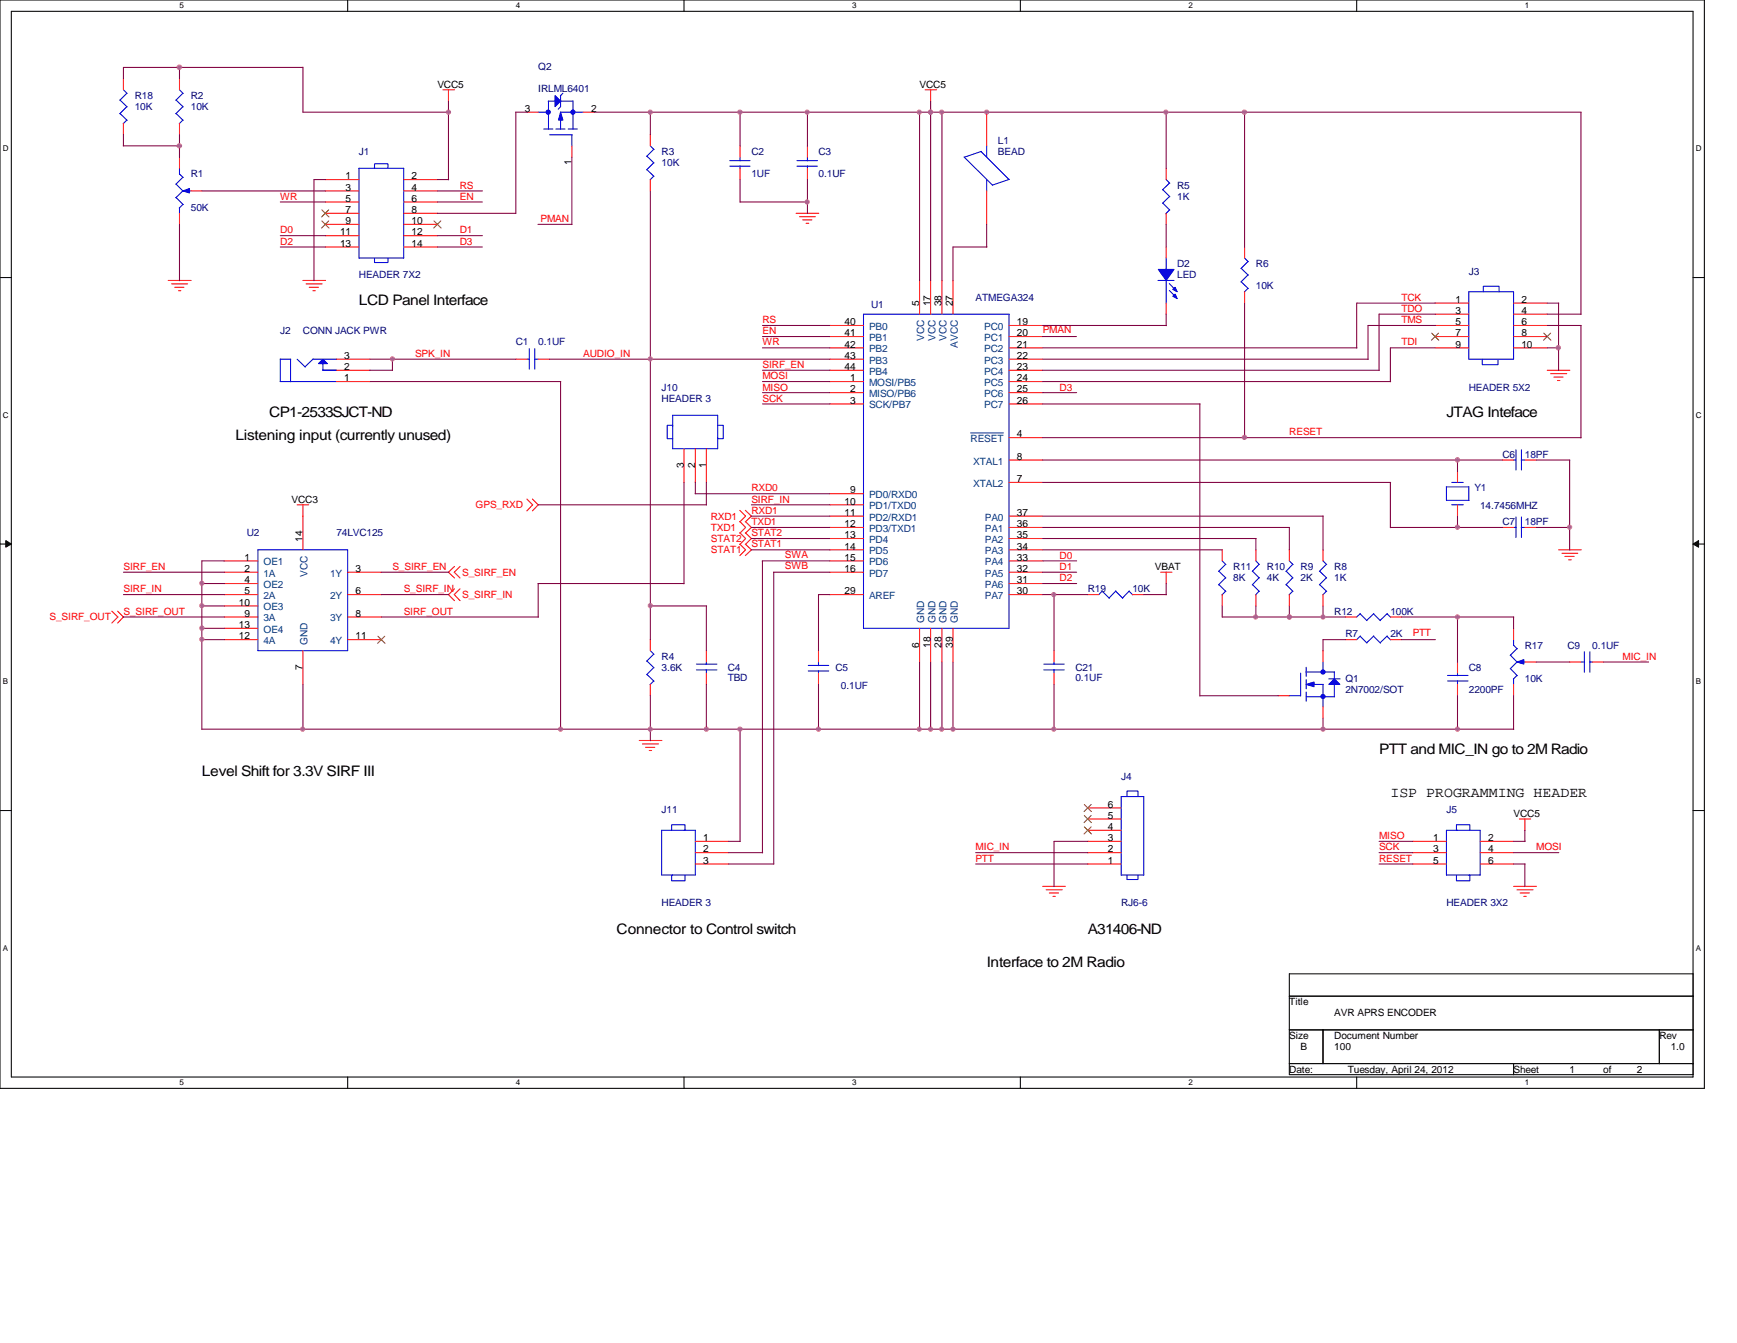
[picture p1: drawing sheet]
<svg xmlns="http://www.w3.org/2000/svg" width="279mm" height="216mm" viewBox="0 0 279 216" stroke-linecap="round" stroke-linejoin="round" font-family="sans-serif">
<path d="M0 0h274.2v175h-274.2zM1.8 1.8h270.5v171.3h-270.5z" fill="none" stroke="#000" stroke-width=".17"/>
<g fill="#fff">
<path d="M28.9 .2h.6v1.4h-.6z"/>
<path d="M28.9 173.4h.6v1.4h-.6z"/>
</g>
<path d="M55.9 0v1.8M55.9 173.1v1.9" fill="none" stroke="#000" stroke-width=".17"/>
<g fill="#fff">
<path d="M83 .2h.7v1.4h-.7z"/>
<path d="M83 173.4h.7v1.4h-.7z"/>
</g>
<path d="M110 0v1.8M110 173.1v1.9" fill="none" stroke="#000" stroke-width=".17"/>
<g fill="#fff">
<path d="M137.1 .2h.7v1.4h-.7z"/>
<path d="M137.1 173.4h.7v1.4h-.7z"/>
</g>
<path d="M164.1 0v1.8M164.1 173.1v1.9" fill="none" stroke="#000" stroke-width=".17"/>
<g fill="#fff">
<path d="M191.2 .2h.7v1.4h-.7z"/>
<path d="M191.2 173.4h.7v1.4h-.7z"/>
</g>
<path d="M218.2 0v1.8M218.2 173.1v1.9" fill="none" stroke="#000" stroke-width=".17"/>
<g fill="#fff">
<path d="M245.3 .2h.7v1.4h-.7z"/>
<path d="M245.3 173.4h.7v1.4h-.7z"/>
<path d="M.5 23.2h.9v1.4h-.9z"/>
<path d="M272.8 23.2h.9v1.4h-.9z"/>
<path d="M.5 66h.9v1.4h-.9z"/>
<path d="M272.8 66h.9v1.4h-.9z"/>
</g>
<path d="M0 44.6h1.8M272.3 44.6h1.9" fill="none" stroke="#000" stroke-width=".17"/>
<g fill="#fff">
<path d="M.5 108.8h.8v1.4h-.8z"/>
<path d="M272.8 108.8h.8v1.4h-.8z"/>
</g>
<path d="M0 87.5h1.8M272.3 87.5h1.9" fill="none" stroke="#000" stroke-width=".17"/>
<path d="M.9 86.9l.9 .6-.9 .5zM272.3 87.5l.9-.6v1.1z" fill="#000"/>
<path d="M.9 86.9l.9 .6-.9 .5zM272.3 87.5l.9-.6v1.1z" fill="none" stroke="#000" stroke-width=".16"/>
<g fill="#fff">
<path d="M.5 151.7h.8v1.4h-.8z"/>
<path d="M272.8 151.7h.8v1.4h-.8z"/>
</g>
<path d="M0 130.3h1.8M272.3 130.3h1.9M207.4 156.5h64.9v16.3h-64.9zM207.4 160.1h64.9M207.4 165.6h64.9M207.4 171h64.9M212.8 165.6v5.4M243.5 171v1.8M266.9 165.6v5.4" fill="none" stroke="#000" stroke-width=".17"/>
<g fill="none" stroke="#f00" stroke-width=".17">
<path d="M71.2 14.4h1.9M72.1 14.4v1.9M148.8 14.4h1.9M149.7 14.4v1.9M128.1 34.3h3.6M128.6 34.8h2.5M129.1 35.3h1.5M129.7 35.9h.4M27.1 45.1h3.6M27.6 45.6h2.6M28.1 46.2h1.5M28.7 46.7h.4"/>
<path d="M48.7 45.1h3.7M49.2 45.6h2.6M49.7 46.2h1.5M50.3 46.7h.4M248.9 59.5h3.6M249.4 60.1h2.6M249.9 60.6h1.5M250.5 61.2h.4M18 98.3l1 .9-1 1M18.9 98.3l1 .9-1 1M47.8 81.2h1.9M48.7 81.2v1.8"/>
<path d="M73.1 91.1l-1 .9 1 .9M73.1 94.7l-1 .9 1 1M74 91.1l-.9 .9 .9 .9M74 94.7l-.9 .9 .9 1M84.8 80.2l.9 1-.9 .9M85.6 80.2l1 1-1 .9M119 85.6l.9 1-.9 .9M119 87.5l.9 .9-.9 .9M119 83.8l.9 1-.9 .9M119 82l.9 1-.9 .9M119.9 85.6l1 1-1 .9M119.9 87.5l1 .9-1 .9"/>
<path d="M119.9 83.8l1 1-1 .9M119.9 82l1 1-1 .9M186.7 92h1.8M187.6 92v1.9M250.7 88.4h3.6M251.2 88.9h2.6M251.7 89.5h1.5M252.3 90h.4M102.8 119h3.7M103.3 119.6h2.6M104.6 102.8v1.8M104.6 110v1.8"/>
<path d="M103.8 120.1h1.5M104.4 120.6h.4M244.4 131.7h1.8M245.3 131.7v1.8M167.7 142.5h3.7M168.3 143h2.6M168.8 143.6h1.5M169.4 144.1h.4M243.5 142.5h3.6M244 143h2.6M244.5 143.6h1.5M245.1 144.1h.4"/>
</g>
<path d="M104.1 106.3l1.1 1.1M104.1 108.4l1.1 1.1M104.6 104.6l.6 .6M105.2 105.2l-1.2 1.1M105.2 107.3l-1.2 1.2M105.2 109.5l-.6 .6" fill="none" stroke="#00f" stroke-width=".17"/>
<path d="M214.6 109.1l.9 .9h-1.8z" fill="#00f"/>
<g fill="none" stroke="#00f" stroke-width=".17">
<path d="M207.3 111.8h1.9M209.2 108.2v3.7M210.1 108h4.5M210.1 107.3v1.5M210.1 109.3v1.4M210.1 111.3v1.4M210.1 112h4.6M211 110h1.9M212.8 106.4v1.7M212.8 110v3.7M213.7 109.1h1.9M214.6 109.1l.9 .9h-1.8z"/>
<path d="M214.6 108v1.1M214.6 110v2"/>
</g>
<path d="M210.1 110l1.3-.4v.8z" fill="#00f"/>
<path d="M210.1 110l1.3-.4v.8z" fill="none" stroke="#00f" stroke-width=".17"/>
<circle cx="212.8" cy="108" r=".34" fill="#00f"/>
<circle cx="212.8" cy="108" r=".34" fill="none" stroke="#00f" stroke-width=".17"/>
<circle cx="212.8" cy="112" r=".34" fill="#00f"/>
<g fill="none" stroke="#00f" stroke-width=".17">
<path d="M186.3 45.1h2.5M187.6 41.5v1.8M187.6 45.1v3.7"/>
<circle cx="212.8" cy="112" r=".34"/>
</g>
<path d="M205.6 111.8h1.8M212.8 104.6v1.8M212.8 113.6v1.8" fill="none" stroke="#f00" stroke-width=".17"/>
<path d="M186.3 43.3h2.5l-1.2 1.8z" fill-rule="evenodd" fill="#00f"/>
<path d="M186.3 43.3h2.5l-1.2 1.8z" fill="none" stroke="#00f" stroke-width=".17"/>
<path d="M188.6 47.6l.4-.3 .4 .7z" fill-rule="evenodd" fill="#00f"/>
<path d="M188.6 47.6l.4-.3 .4 .7z" fill="none" stroke="#00f" stroke-width=".17"/>
<path d="M188.6 46.5l.4-.3 .4 .7z" fill-rule="evenodd" fill="#00f"/>
<g fill="none" stroke="#00f" stroke-width=".17">
<path d="M28.3 16.1l1.2 1.1M28.3 18.2l1.2 1.1M28.9 14.4l.6 .6M29.4 15l-1.1 1.1M29.4 17.1l-1.1 1.2M29.4 19.3l-.6 .6M188.1 45.6l1.1 1.1M188.1 46.7l1.1 1.1M188.6 46.5l.4-.3 .4 .7zM236.3 46.9h7.2v10.8h-7.2zM238.4 57.7v.9h2.6v-.9M238.6 46.9v-.9h2.5v.9"/>
<path d="M108.2 68.5v-.1h-.9v2.1h.9M108.2 66.8h7.2v5.3h-7.2zM115.4 68.4h.9v2.1h-.9v-.1M243.5 74h.4M243.8 72.3v3.3M244.7 74h.6M244.7 72.3v3.3M201.5 91.8l1.1 1.1M201.5 94l1.1 1.1M202 90.2l.6 .6M202.5 90.7l-1.1 1.2M202.5 92.9l-1.1 1.1"/>
<path d="M202.5 95l-.5 .6M206.9 91.8l1.1 1.1M206.9 94l1.1 1.1M207.4 90.2l.6 .6M207.9 90.7l-1.1 1.2M207.9 92.9l-1.1 1.1M207.9 95l-.6 .6M218.8 98.7l1.1 1.1M218.8 98.6l-.6 .6M220.9 98.7l1.1 1.1M221 98.6l-1.2 1.1M223.1 98.7l.6 .5"/>
<path d="M223.1 98.6l-1.1 1.1M112 107.7h3.3M112 106.8h3.3M113.6 106.4v.4M113.6 107.7v.5M130 107h3.3M130 107.9h3.3M131.7 106.4v.6M131.7 107.8v.4M106.4 133.5h5.4v7.2h-5.4zM108 133.5v-.9h2.2v.9h-.2M108.2 140.7h-.2v.9h2.2v-.9"/>
</g>
<g fill="none" stroke="#f00" stroke-width=".17">
<path d="M28.9 12.7v1.7M28.9 19.9v1.8M187.6 39.7v1.8M187.6 48.7v1.8M230.8 48.7h5.5M230.8 50.5h5.5M230.8 52.3h5.5M230.8 54.1h5.5M230.8 55.9h5.5M243.5 48.7h5.4M243.5 50.5h5.4M243.5 52.3h5.4"/>
<path d="M243.5 54.1h5.4M243.5 55.9h5.4M110 72.1v5.5M111.8 72.1v5.5M113.6 72.1v5.5M241.7 74h1.8M245.3 74h1.8M202 88.4v1.8M202 95.6v1.8M207.4 88.4v1.8M207.4 95.6v1.8M216.4 99.2h1.8"/>
<path d="M223.6 99.2h1.8M113.6 104.6v1.8M113.6 108.2v1.8M131.7 104.6v1.8M131.7 108.2v1.8M111.8 135.3h5.4M111.8 137.1h5.4M111.8 138.9h5.4"/>
</g>
<path d="M230.3 53.6l1.1 1.1M231.4 53.6l-1.1 1.1M248.3 53.6l1.2 1.1M249.4 53.6l-1.1 1.1" fill="none" stroke="#804000" stroke-width=".16"/>
<path d="M51.2 58.5l.7-.8 .8 .8z" fill="#00f"/>
<g fill="none" stroke="#00f" stroke-width=".17">
<path d="M155.1 25.2l4.5 4.6 2.7-1M157.8 24.3l4.5 4.6M157.9 24.3l-2.8 1M158.7 23.4v1.9M158.7 28.8v1.9M45.1 57.7h1.7M45.1 57.7v3.6M46.7 57.7v3.7M47.8 57.7l1.3 1.3M50.3 57.7h3.8M50.4 57.7l-1.3 1.3M51.2 58.5l.7-.8 .8 .8z"/>
<path d="M51.9 59.5h2.2M51.9 58.5v1.1M199.6 43.1l1.2 1.1M199.6 45.3l1.2 1.1M200.2 41.5l.6 .6M200.7 42l-1.1 1.2M200.7 44.2l-1.1 1.1M200.7 46.4l-.5 .5M45 61.3h9.1M232.8 109.5h3.3M232.8 108.6h3.3M234.4 108.2v.4"/>
<path d="M234.4 109.4v.6"/>
</g>
<path d="M158.7 18v5.5M158.7 30.7v5.4M200.2 39.7v1.8M54.1 57.7h5.4M54.1 59.5h5.4M200.2 46.9v1.8M54.1 61.3h5.4M234.4 106.4v1.8M234.4 110v1.8" fill="none" stroke="#f00" stroke-width=".17"/>
<path d="M244 106.4l1.1-.4v.8z" fill="#00f"/>
<path d="M243 105.3l1.1 1.2M243 107.5l1.1 1.1M243.5 102.8v1M243.5 109.1v1M243.5 103.7l.6 .6M244 106.4l1.1-.4v.8zM244 104.3l-1.1 1.1M244 106.4l-1.1 1.1M244 108.6l-.6 .6M244.9 106.4h.4" fill="none" stroke="#00f" stroke-width=".17"/>
<path d="M243.5 101v1.8M243.5 110v1.8M245.3 106.4h1.8" fill="none" stroke="#f00" stroke-width=".17"/>
<path d="M29.4 30.7l1.1-.4v.7z" fill="#00f"/>
<g fill="none" stroke="#00f" stroke-width=".17">
<path d="M19.3 16.1l1.1 1.1M19.3 18.2l1.1 1.1M19.9 14.4l.5 .6M20.4 15l-1.1 1.1M20.4 17.1l-1.1 1.2M20.4 19.3l-.6 .6M28.3 29.6l1.2 1.1M28.3 31.7l1.2 1.2M28.9 27.1v.9M28.9 33.4v.9M28.9 28l.6 .5M29.4 30.7l1.1-.4v.7z"/>
<path d="M29.4 28.5l-1.1 1.1M29.4 30.7l-1.1 1.1M29.4 32.9l-.6 .5M30.3 30.7h.4M57.7 27.1h7.2v14.4h-7.2zM60.2 27.1v-.8h2.2v.8M104.1 25.1l1.1 1.1M104.1 27.3l1.1 1.1M104.6 23.5l.6 .5M105.2 24l-1.2 1.1M105.2 26.2l-1.2 1.1M105.2 28.3l-.6 .6"/>
<path d="M128.2 25.8h3.3M128.2 26.7h3.3M129.9 25.3v.6M129.9 26.7v.4M187 30.5l1.2 1.1M187 32.6l1.2 1.2M187.6 28.9l.6 .6M188.1 29.4l-1.1 1.1M188.1 31.6l-1.1 1.1M188.1 33.7l-.6 .6M60.2 41.5v.7h2.2v-.7M84.8 57.7h.4"/>
<path d="M85.1 56v3.4M86 57.7h.6M86 56v3.4M138.9 50.5h23.4v50.5h-23.4zM232.6 78.3h3.7M232.7 78.3v2.2M233.5 77.6h1.9M236.3 78.2v2.2M41.5 88.4h14.4v16.2h-14.4zM177.3 95l1.1 1.2M177.3 95l-.6 .6M179.5 95l1.1 1.2"/>
<path d="M179.5 95l-1.1 1.1M181.6 95l.6 .6M181.7 95l-1.1 1.1M196 91.8l1.2 1.1M196 94l1.2 1.1M196.6 90.2l.6 .6M197.1 90.7l-1.1 1.2M197.1 92.9l-1.1 1.1M197.1 95l-.5 .6M212.3 91.8l1.1 1.1M212.3 94l1.1 1.1M212.8 90.2l.6 .6"/>
<path d="M213.4 90.7l-1.2 1.2M213.4 92.9l-1.2 1.1M213.4 95l-.6 .6M232.7 80.4h3.6M233.5 81.2h1.9M243.5 84.8h.4M243.8 83.1v3.3M244.7 84.8h.6M244.7 83.1v3.3M167.9 107.7h3.3M167.9 106.8h3.3M169.5 106.4v.4"/>
<path d="M169.5 107.7v.5M254.3 106.4h.6M254.8 104.8v3.3M255.7 106.4h.4M255.7 104.8v3.3M232.7 133.5h5.4v7.2h-5.4zM234.4 133.5h-.1v-.9h2.1v.9M234.3 140.7v.9h2.1v-.9h-.1"/>
</g>
<g fill="none" stroke="#f00" stroke-width=".17">
<path d="M19.9 12.7v1.7M19.9 19.9v1.8M28.9 25.3v1.8M28.9 34.3v1.8M30.7 30.7h1.8M52.3 30.7h5.4M52.3 28.9h5.4M52.3 32.5h5.4M52.3 34.3h5.4M52.3 36.1h5.4M52.3 37.9h5.4M52.3 39.7h5.4"/>
<path d="M64.9 30.7h5.5M64.9 28.9h5.5M64.9 32.5h5.5M64.9 34.3h5.5M64.9 36.1h5.5M64.9 37.9h5.5M64.9 39.7h5.5M104.6 21.7v1.8M104.6 28.9v1.8M129.9 23.5v1.8M129.9 27.1v1.8M187.6 27.1v1.8"/>
<path d="M187.6 34.3v1.8M83 57.7h1.8M86.6 57.7h1.8M133.5 52.3h5.4M133.5 54.1h5.4M133.5 55.9h5.4M133.5 57.7h5.4M133.5 59.5h5.4M147.9 45.1v5.4M149.7 45.1v5.4M151.5 45.1v5.4M153.3 45.1v5.4"/>
<path d="M162.3 52.3h5.4M162.3 54.1h5.4M162.3 55.9h5.4M162.3 57.7h5.4M162.3 59.5h5.4M133.5 61.3h5.4M133.5 63.1h5.4M133.5 64.9h5.4M133.5 79.4h5.4M162.3 61.3h5.4M162.3 63.1h5.4M162.3 64.9h5.4"/>
<path d="M162.3 70.4h5.4M162.3 74h5.4M162.3 77.6h5.4M234.4 75.8v1.8M36.1 95.6h5.4M36.1 90.2h5.4M36.1 92h5.4M36.1 93.8h5.4M36.1 97.4h5.4M36.1 99.2h5.4M48.7 83v5.4M55.9 95.6h5.4"/>
<path d="M55.9 92h5.4M55.9 99.2h5.4M133.5 84.8h5.4M133.5 95.6h5.4M133.5 83h5.4M133.5 86.6h5.4M133.5 88.4h5.4M133.5 90.2h5.4M133.5 92h5.4M133.5 81.2h5.4M162.3 84.8h5.4M162.3 95.6h5.4"/>
<path d="M162.3 83h5.4M162.3 86.6h5.4M162.3 88.4h5.4M162.3 90.2h5.4M162.3 92h5.4M162.3 93.8h5.4M175 95.6h1.7M182.2 95.6h1.8M196.6 88.4v1.8M196.6 95.6v1.8M212.8 88.4v1.8M212.8 95.6v1.8"/>
<path d="M234.4 81.2v1.8M241.7 84.8h1.8M245.3 84.8h1.8M36.1 101h5.4M36.1 102.8h5.4M48.7 104.6v5.4M55.9 102.8h5.4M147.9 101v5.4M149.7 101v5.4M151.5 101v5.4M153.3 101v5.4M169.5 104.6v1.8"/>
<path d="M169.5 108.2v1.8M252.5 106.4h1.8M256.1 106.4h1.8M227.2 135.3h5.5M227.2 137.1h5.5M227.2 138.9h5.5M238.1 135.3h5.4M238.1 137.1h5.4M238.1 138.9h5.4"/>
</g>
<path d="M156.1 69.6h5.3" fill="none" stroke="#004080" stroke-width=".16"/>
<path d="M51.8 33.7l1.1 1.2M51.8 35.5l1.1 1.2M52.9 33.7l-1.2 1.2M52.9 35.5l-1.2 1.2M69.8 35.5l1.2 1.2M70.9 35.5l-1.1 1.2M60.8 102.3l1.1 1.1M61.9 102.3l-1.2 1.1" fill="none" stroke="#804000" stroke-width=".16"/>
<path d="M89.3 15.4l.9 .9-.9 .8z" fill="#00f"/>
<g fill="none" stroke="#00f" stroke-width=".17">
<path d="M86.6 18h1.7M88.2 16.3h1.1M88.2 16.3v4.5M89.3 15.4l.9 .9-.9 .8zM90.1 16.3h2.1M90.2 15.3v1.8l-.4 .5M90.2 18v2.7M90.2 18h3.6M90.6 15l-.5 .4M92.2 16.2v4.5M87.5 20.7h1.4M88.4 21.7h3.6"/>
<path d="M89.4 20.7h1.5M91.4 20.7h1.5M92 21.7v1.8"/>
</g>
<path d="M90.2 18l.4 1.3h-.8z" fill="#00f"/>
<path d="M90.2 18l.4 1.3h-.8z" fill="none" stroke="#00f" stroke-width=".17"/>
<circle cx="92.2" cy="18" r=".34" fill="#00f"/>
<circle cx="92.2" cy="18" r=".34" fill="none" stroke="#00f" stroke-width=".17"/>
<circle cx="88.2" cy="18" r=".34" fill="#00f"/>
<g fill="none" stroke="#00f" stroke-width=".17">
<path d="M117.4 25.8h3.2M117.4 26.7h3.2M119 25.3v.6M119 26.7v.4M218.8 102.3l1.1 1.1M218.8 102.2l-.6 .6M220.9 102.3l1.1 1.1M221 102.2l-1.2 1.1M223.1 102.3l.6 .6M223.1 102.2l-1.1 1.1M180.3 128.1h3.7v12.6h-3.7zM181.3 128.1v-.9h1.7v.9"/>
<path d="M181.3 140.7v.7h1.7v-.7"/>
<circle cx="88.2" cy="18" r=".34"/>
</g>
<g fill="none" stroke="#f00" stroke-width=".17">
<path d="M84.8 18h1.8M93.8 18h1.8M92 23.5v1.8M119 23.5v1.8M119 27.1v1.8M216.4 102.8h1.8M223.6 102.8h1.8M175 138.9h5.3M175 137.1h5.3M175 135.3h5.3M175 133.5h5.3M175 131.7h5.3"/>
<path d="M175 129.9h5.3"/>
</g>
<path d="M174.4 132.9l1.2 1.2M174.4 131.1l1.2 1.1M174.4 129.3l1.2 1.2M175.5 132.9l-1.1 1.2M175.5 131.1l-1.1 1.1M175.5 129.3l-1.1 1.2" fill="none" stroke="#804000" stroke-width=".16"/>
<g fill="none" stroke="#800040" stroke-width=".17">
<path d="M28.9 10.8v1.9M48.7 10.8v7.2h23.5M48.7 10.8h-28.8v1.9M72.1 16.3v12.6M82.9 18h1.9M83 18v16.3M95.6 18h158.7M104.6 18v3.7M119 18v5.5M129.9 18v5.5M147.9 18v27.1M149.7 16.3v28.8"/>
<path d="M151.5 18v27.1M187.6 18v9.1M200.2 18v21.8M254.3 18v32.5M19.8 23.5h9.1M19.9 21.6v1.9M28.9 21.7v3.6M28.9 36.1v9M32.5 30.7h19.9M45.1 37.9h7.3M45.1 39.7h7.3M45.1 32.5h7.3"/>
<path d="M52.4 28.9h-1.9v16.2M70.3 34.3h12.7M70.4 30.7h7.2M70.4 37.9h7.2M70.4 39.7h7.2M70.4 32.5h7.2M70.4 28.9h1.8M86.5 36.1h5.5M92 25.3v10.8M104.6 30.7v72.2M119 32.5h10.9M119 28.9v3.6"/>
<path d="M129.9 28.9v5.4M158.7 36.1v3.7M158.7 39.7h-5.4v5.4M187.6 36.1v3.7M59.5 57.7h23.5M59.5 59.5h3.6M63.1 57.7v1.9M88.4 57.7h45.1M122.6 52.3h10.9M122.6 54.1h10.9M122.6 55.9h10.9M122.6 59.5h10.9"/>
<path d="M167.7 54.1h5.4M167.7 57.7h52.4M167.7 52.3h19.9M167.7 55.9h50.6M167.7 59.5h54.2M187.6 50.5v1.9M200.2 48.7v21.7M230.9 52.3h-10.9v5.5M230.9 55.9h-7.3v5.5M230.9 50.5h-9.1v9.1M230.9 48.7h-12.7v7.3M248.9 52.3h5.4"/>
<path d="M248.9 55.9h1.8M248.9 50.5h5.4M248.9 48.7h1.8M250.7 48.7v10.9M254.3 52.3v18.1M59.5 61.3h30.7M90.2 61.3v56M110 77.6v16.3M111.8 79.4h21.7M111.8 77.5v1.9M113.6 77.6v3.6M122.6 63.1h10.9"/>
<path d="M122.6 61.3h10.9M122.6 64.9h10.9M167.7 63.1h5.5M167.7 61.3h56M167.7 64.9h25.3M167.7 70.4h86.6M167.7 74h74M167.7 77.6h56M193 64.9v47M223.6 77.6v7.2M234.4 74v1.8M247.1 74h5.4"/>
<path d="M252.5 74v14.4M19.9 92h16.2M19.9 95.6h16.2M19.9 99.2h16.2M32.5 97.4h3.6M32.5 93.8h3.6M36.1 90.2h-3.6v27.1M61.3 92h10.9M61.3 95.6h10.9M61.3 99.2h25.3M86.5 93.8h23.5M86.5 81.2h27.1"/>
<path d="M86.6 93.8v5.4M104.6 97.4h9.1M113.6 97.4v7.2M120.9 83h12.6M120.9 84.8h12.6M120.9 86.6h12.6M120.9 88.4h12.6M120.9 81.2h12.6M122.6 90.2h10.9M122.6 90.2v46.9M124.4 92h9.1M124.5 92v46.9"/>
<path d="M133.5 95.6h-1.8v9M167.7 92h5.5M167.7 95.6h7.3M167.7 83h45.2M167.7 84.8h39.7M167.7 86.6h34.4M167.7 88.4h28.9M167.7 93.8h5.5M167.7 90.2h5.5M169.5 95.6v9M184 95.6h3.6M187.6 93.8v1.8"/>
<path d="M196.6 99.2h19.9M196.6 97.4v1.8M202 86.6v1.8M202 97.4v1.8M207.4 84.8v3.6M207.4 97.4v1.8M212.8 83v5.4M212.8 97.4v1.8M223.6 84.8h18.1M225.4 99.2h18.1M234.4 83v1.8M234.4 99.2v7.3"/>
<path d="M243.5 99.2v1.8M247.1 84.8h5.4M32.5 117.2h211M32.5 101h3.6M32.5 102.8h3.6M48.7 110v7.3M104.6 111.8v7.3M113.6 110v7.3M119 117.2v18.1M131.7 110v7.3M147.9 106.4v10.9M149.7 106.4v10.9"/>
<path d="M151.5 106.4v10.9M153.3 106.4v10.9M169.5 110v7.3M193 111.8h12.7M212.8 115.4v1.9M216.5 102.8h-3.7v1.8M225.4 102.8h5.5M234.4 111.8v5.5M243.5 111.8v5.5M247.1 106.4h5.4M257.9 106.4h7.3M117.2 138.9h7.3"/>
<path d="M117.2 137.1h5.5M117.2 135.3h1.9M156.9 137.1h18.1M156.9 138.9h18.1M175 135.3h-5.5v7.2M221.8 137.1h5.5M221.8 135.3h5.5M221.8 138.9h5.5M243.5 137.1h7.2M243.5 135.3h1.8M243.5 138.9h1.8M245.3 133.5v1.8"/>
<path d="M245.3 138.9v3.6"/>
</g>
<circle cx="147.9" cy="18" r=".34" fill="#f0f"/>
<circle cx="147.9" cy="18" r=".34" fill="none" stroke="#f0f" stroke-width=".17"/>
<circle cx="129.8" cy="32.5" r=".34" fill="#f0f"/>
<circle cx="129.8" cy="32.5" r=".34" fill="none" stroke="#f0f" stroke-width=".17"/>
<circle cx="147.9" cy="117.2" r=".34" fill="#f0f"/>
<circle cx="147.9" cy="117.2" r=".34" fill="none" stroke="#f0f" stroke-width=".17"/>
<circle cx="129.8" cy="18" r=".34" fill="#f0f"/>
<circle cx="129.8" cy="18" r=".34" fill="none" stroke="#f0f" stroke-width=".17"/>
<circle cx="63.1" cy="57.7" r=".34" fill="#f0f"/>
<circle cx="63.1" cy="57.7" r=".34" fill="none" stroke="#f0f" stroke-width=".17"/>
<circle cx="90.2" cy="117.2" r=".34" fill="#f0f"/>
<circle cx="90.2" cy="117.2" r=".34" fill="none" stroke="#f0f" stroke-width=".17"/>
<circle cx="104.6" cy="57.7" r=".34" fill="#f0f"/>
<circle cx="104.6" cy="57.7" r=".34" fill="none" stroke="#f0f" stroke-width=".17"/>
<circle cx="104.6" cy="97.4" r=".34" fill="#f0f"/>
<circle cx="104.6" cy="97.4" r=".34" fill="none" stroke="#f0f" stroke-width=".17"/>
<circle cx="28.9" cy="23.4" r=".36" fill="#f0f"/>
<circle cx="28.9" cy="23.4" r=".36" fill="none" stroke="#f0f" stroke-width=".17"/>
<circle cx="113.6" cy="117.2" r=".34" fill="#f0f"/>
<circle cx="113.6" cy="117.2" r=".34" fill="none" stroke="#f0f" stroke-width=".17"/>
<circle cx="153.3" cy="117.2" r=".34" fill="#f0f"/>
<circle cx="153.3" cy="117.2" r=".34" fill="none" stroke="#f0f" stroke-width=".17"/>
<circle cx="119" cy="117.2" r=".36" fill="#f0f"/>
<circle cx="119" cy="117.2" r=".36" fill="none" stroke="#f0f" stroke-width=".17"/>
<circle cx="234.4" cy="99.2" r=".34" fill="#f0f"/>
<circle cx="234.4" cy="99.2" r=".34" fill="none" stroke="#f0f" stroke-width=".17"/>
<circle cx="200.2" cy="18" r=".36" fill="#f0f"/>
<circle cx="200.2" cy="18" r=".36" fill="none" stroke="#f0f" stroke-width=".17"/>
<circle cx="187.5" cy="18" r=".34" fill="#f0f"/>
<circle cx="187.5" cy="18" r=".34" fill="none" stroke="#f0f" stroke-width=".17"/>
<circle cx="250.6" cy="55.9" r=".35" fill="#f0f"/>
<circle cx="250.6" cy="55.9" r=".35" fill="none" stroke="#f0f" stroke-width=".17"/>
<circle cx="212.8" cy="117.2" r=".34" fill="#f0f"/>
<circle cx="212.8" cy="117.2" r=".34" fill="none" stroke="#f0f" stroke-width=".17"/>
<circle cx="32.5" cy="102.8" r=".34" fill="#f0f"/>
<circle cx="32.5" cy="102.8" r=".34" fill="none" stroke="#f0f" stroke-width=".17"/>
<circle cx="32.5" cy="93.8" r=".34" fill="#f0f"/>
<circle cx="32.5" cy="93.8" r=".34" fill="none" stroke="#f0f" stroke-width=".17"/>
<circle cx="32.5" cy="101" r=".35" fill="#f0f"/>
<circle cx="32.5" cy="101" r=".35" fill="none" stroke="#f0f" stroke-width=".17"/>
<circle cx="252.5" cy="84.7" r=".34" fill="#f0f"/>
<circle cx="252.5" cy="84.7" r=".34" fill="none" stroke="#f0f" stroke-width=".17"/>
<circle cx="234.4" cy="117.2" r=".34" fill="#f0f"/>
<circle cx="234.4" cy="117.2" r=".34" fill="none" stroke="#f0f" stroke-width=".17"/>
<circle cx="234.4" cy="84.7" r=".34" fill="#f0f"/>
<circle cx="234.4" cy="84.7" r=".34" fill="none" stroke="#f0f" stroke-width=".17"/>
<circle cx="234.4" cy="73.9" r=".35" fill="#f0f"/>
<circle cx="234.4" cy="73.9" r=".35" fill="none" stroke="#f0f" stroke-width=".17"/>
<circle cx="202" cy="99.2" r=".34" fill="#f0f"/>
<circle cx="202" cy="99.2" r=".34" fill="none" stroke="#f0f" stroke-width=".17"/>
<circle cx="149.7" cy="18" r=".34" fill="#f0f"/>
<circle cx="149.7" cy="18" r=".34" fill="none" stroke="#f0f" stroke-width=".17"/>
<circle cx="104.6" cy="117.2" r=".34" fill="#f0f"/>
<circle cx="104.6" cy="117.2" r=".34" fill="none" stroke="#f0f" stroke-width=".17"/>
<circle cx="151.5" cy="117.2" r=".34" fill="#f0f"/>
<circle cx="151.5" cy="117.2" r=".34" fill="none" stroke="#f0f" stroke-width=".17"/>
<circle cx="207.4" cy="99.2" r=".34" fill="#f0f"/>
<circle cx="207.4" cy="99.2" r=".34" fill="none" stroke="#f0f" stroke-width=".17"/>
<circle cx="212.8" cy="99.2" r=".34" fill="#f0f"/>
<circle cx="212.8" cy="99.2" r=".34" fill="none" stroke="#f0f" stroke-width=".17"/>
<circle cx="104.6" cy="18" r=".34" fill="#f0f"/>
<circle cx="104.6" cy="18" r=".34" fill="none" stroke="#f0f" stroke-width=".17"/>
<circle cx="151.5" cy="18" r=".34" fill="#f0f"/>
<circle cx="151.5" cy="18" r=".34" fill="none" stroke="#f0f" stroke-width=".17"/>
<circle cx="48.7" cy="117.2" r=".34" fill="#f0f"/>
<circle cx="48.7" cy="117.2" r=".34" fill="none" stroke="#f0f" stroke-width=".17"/>
<circle cx="149.7" cy="117.2" r=".34" fill="#f0f"/>
<circle cx="149.7" cy="117.2" r=".34" fill="none" stroke="#f0f" stroke-width=".17"/>
<circle cx="207.4" cy="99.2" r=".34" fill="#f0f"/>
<circle cx="207.4" cy="99.2" r=".34" fill="none" stroke="#f0f" stroke-width=".17"/>
<circle cx="32.5" cy="97.4" r=".34" fill="#f0f"/>
<circle cx="32.5" cy="97.4" r=".34" fill="none" stroke="#f0f" stroke-width=".17"/>
<circle cx="72.1" cy="18" r=".34" fill="#f0f"/>
<circle cx="72.1" cy="18" r=".34" fill="none" stroke="#f0f" stroke-width=".17"/>
<circle cx="119" cy="18" r=".36" fill="#f0f"/>
<circle cx="119" cy="18" r=".36" fill="none" stroke="#f0f" stroke-width=".17"/>
<circle cx="149.7" cy="18" r=".34" fill="#f0f"/>
<circle cx="149.7" cy="18" r=".34" fill="none" stroke="#f0f" stroke-width=".17"/>
<circle cx="131.7" cy="117.2" r=".34" fill="#f0f"/>
<circle cx="131.7" cy="117.2" r=".34" fill="none" stroke="#f0f" stroke-width=".17"/>
<circle cx="28.8" cy="10.8" r=".37" fill="#f0f"/>
<circle cx="28.8" cy="10.8" r=".37" fill="none" stroke="#f0f" stroke-width=".17"/>
<circle cx="158.7" cy="18" r=".34" fill="#f0f"/>
<circle cx="158.7" cy="18" r=".34" fill="none" stroke="#f0f" stroke-width=".17"/>
<circle cx="200.2" cy="70.3" r=".36" fill="#f0f"/>
<circle cx="200.2" cy="70.3" r=".36" fill="none" stroke="#f0f" stroke-width=".17"/>
<circle cx="169.5" cy="117.2" r=".34" fill="#f0f"/>
<circle cx="169.5" cy="117.2" r=".34" fill="none" stroke="#f0f" stroke-width=".17"/>
<circle cx="169.5" cy="95.6" r=".34" fill="#f0f"/>
<circle cx="169.5" cy="95.6" r=".34" fill="none" stroke="#f0f" stroke-width=".17"/>
<g font-size="2.3">
<text x="57.7" y="49.1">LCD Panel Interface</text>
<text x="37.9" y="70.7">Listening input (currently unused)</text>
<text x="43.3" y="67.1">CP1-2533SJCT-ND</text>
<text x="232.7" y="67.1">JTAG Inteface</text>
<text x="32.5" y="124.8">Level Shift for 3.3V SIRF III</text>
<text x="221.8" y="121.2">PTT and MIC_IN go to 2M Radio</text>
<text x="223.6" y="128.1">ISP PROGRAMMING HEADER</text>
<text x="99.2" y="150.1">Connector to Control switch</text>
<text x="158.7" y="155.4">Interface to 2M Radio</text>
<text x="175" y="150.1">A31406-ND</text>
</g>
<g font-size="1.6" fill="#000080">
<text x="86.6" y="11.2">Q2</text>
<text x="21.7" y="15.9">R18</text>
<text x="21.7" y="17.7">10K</text>
<text x="30.7" y="15.9">R2</text>
<text x="30.7" y="17.7">10K</text>
<text x="86.6" y="14.8">IRLML6401</text>
<text x="160.5" y="23.1">L1</text>
<text x="30.7" y="28.5">R1</text>
<text x="57.7" y="24.9">J1</text>
<text x="106.4" y="24.9">R3</text>
<text x="106.4" y="26.7">10K</text>
<text x="120.9" y="24.9">C2</text>
<text x="120.9" y="28.5">1UF</text>
<text x="131.7" y="24.9">C3</text>
<text x="131.7" y="28.5">0.1UF</text>
<text x="160.5" y="24.9">BEAD</text>
<text x="30.7" y="33.9">50K</text>
<text x="189.4" y="30.3">R5</text>
<text x="189.4" y="32.1">1K</text>
<text x="57.7" y="44.7">HEADER 7X2</text>
<text x="189.4" y="42.9">D2</text>
<text x="189.4" y="44.7">LED</text>
<text x="202" y="42.9">R6</text>
<text x="202" y="46.5">10K</text>
<text x="236.3" y="44.2">J3</text>
<text x="45.1" y="53.8">J2</text>
<text x="48.7" y="53.8">CONN JACK PWR</text>
<text x="140.1" y="49.4">U1</text>
<text x="156.9" y="48.3">ATMEGA324</text>
<text x="83" y="55.5">C1</text>
<text x="86.6" y="55.5">0.1UF</text>
<text x="106.4" y="62.8">J10</text>
<text x="106.4" y="64.6">HEADER 3</text>
<text x="236.3" y="62.8">HEADER 5X2</text>
<text x="241.7" y="73.6">C6</text>
<text x="245.3" y="73.6">18PF</text>
<text x="237.2" y="79">Y1</text>
<text x="238.1" y="81.9">14.7456MHZ</text>
<text x="39.7" y="86.2">U2</text>
<text x="54.1" y="86.2">74LVC125</text>
<text x="241.7" y="84.4">C7</text>
<text x="245.3" y="84.4">18PF</text>
<text x="175" y="95.2">R19</text>
<text x="182.2" y="95.2">10K</text>
<text x="198.4" y="91.6">R11</text>
<text x="198.4" y="93.4">8K</text>
<text x="203.8" y="91.6">R10</text>
<text x="203.8" y="93.4">4K</text>
<text x="209.2" y="91.6">R9</text>
<text x="209.2" y="93.4">2K</text>
<text x="214.6" y="91.6">R8</text>
<text x="214.6" y="93.4">1K</text>
<text x="214.6" y="98.8">R12</text>
<text x="223.6" y="98.8">100K</text>
<text x="106.4" y="106">R4</text>
<text x="106.4" y="107.9">3.6K</text>
<text x="117.1" y="107.9">C4</text>
<text x="134.4" y="107.9">C5</text>
<text x="173" y="107.9">C21</text>
<text x="216.4" y="102.4">R7</text>
<text x="223.6" y="102.4">2K</text>
<text x="236.3" y="107.9">C8</text>
<text x="245.3" y="104.3">R17</text>
<text x="252.1" y="104.3">C9</text>
<text x="256.1" y="104.3">0.1UF</text>
<text x="117.1" y="109.5">TBD</text>
<text x="135.3" y="110.7">0.1UF</text>
<text x="173" y="109.5">0.1UF</text>
<text x="216.4" y="109.6">Q1</text>
<text x="216.4" y="111.5">2N7002/SOT</text>
<text x="236.3" y="111.5">2200PF</text>
<text x="245.3" y="109.6">10K</text>
<text x="180.3" y="125.3">J4</text>
<text x="106.4" y="130.8">J11</text>
<text x="232.7" y="130.8">J5</text>
<text x="106.4" y="145.7">HEADER 3</text>
<text x="180.3" y="145.7">RJ6-6</text>
<text x="232.7" y="145.7">HEADER 3X2</text>
</g>
<g font-size="1.6">
<text x="70.4" y="14.1">VCC5</text>
<text x="84.4" y="18">3</text>
<text x="95.1" y="18">2</text>
<text x="147.9" y="14.1">VCC5</text>
<text x="55.6" y="28.8">1</text>
<text x="66.2" y="28.8">2</text>
<text x="91.9" y="26.6" transform="rotate(-90 91.9 26.6)">1</text>
<text x="55.6" y="30.6">3</text>
<text x="55.6" y="32.4">5</text>
<text x="55.6" y="34.2">7</text>
<text x="66.2" y="30.6">4</text>
<text x="66.2" y="32.4">6</text>
<text x="66.2" y="34.2">8</text>
<text x="54.7" y="37.8">11</text>
<text x="54.7" y="39.7">13</text>
<text x="55.6" y="36">9</text>
<text x="66.2" y="36">10</text>
<text x="66.2" y="37.8">12</text>
<text x="66.2" y="39.7">14</text>
<text x="135.8" y="52.3">40</text>
<text x="147.9" y="49.2" transform="rotate(-90 147.9 49.2)">5</text>
<text x="149.6" y="49.2" transform="rotate(-90 149.6 49.2)">17</text>
<text x="151.5" y="49.2" transform="rotate(-90 151.5 49.2)">38</text>
<text x="153.2" y="49.2" transform="rotate(-90 153.2 49.2)">27</text>
<text x="163.6" y="52.3">19</text>
<text x="234.1" y="48.7">1</text>
<text x="234.1" y="50.5">3</text>
<text x="234.1" y="52.3">5</text>
<text x="244.7" y="48.7">2</text>
<text x="244.7" y="50.5">4</text>
<text x="244.7" y="52.3">6</text>
<text x="55.4" y="57.7">3</text>
<text x="55.4" y="59.5">2</text>
<text x="135.8" y="54.1">41</text>
<text x="135.8" y="55.9">42</text>
<text x="135.8" y="57.7">43</text>
<text x="135.8" y="59.5">44</text>
<text x="163.6" y="54.1">20</text>
<text x="163.6" y="55.9">21</text>
<text x="163.6" y="57.7">22</text>
<text x="163.6" y="59.5">23</text>
<text x="234.1" y="54.1">7</text>
<text x="234.1" y="55.9">9</text>
<text x="244.7" y="54.1">8</text>
<text x="244.7" y="55.9">10</text>
<text x="55.4" y="61.3">1</text>
<text x="136.7" y="61.3">1</text>
<text x="136.7" y="63.1">2</text>
<text x="136.7" y="64.9">3</text>
<text x="163.6" y="61.3">24</text>
<text x="163.6" y="63.1">25</text>
<text x="163.6" y="64.9">26</text>
<text x="163.6" y="70.3">4</text>
<text x="110" y="75.3" transform="rotate(-90 110 75.3)">3</text>
<text x="111.8" y="75.3" transform="rotate(-90 111.8 75.3)">2</text>
<text x="113.6" y="75.3" transform="rotate(-90 113.6 75.3)">1</text>
<text x="163.6" y="73.9">8</text>
<text x="163.6" y="77.5">7</text>
<text x="46.9" y="80.8">VCC3</text>
<text x="135.8" y="81.1">10</text>
<text x="135.8" y="82.9">11</text>
<text x="136.7" y="79.3">9</text>
<text x="163.6" y="82.9">37</text>
<text x="48.7" y="87.1" transform="rotate(-90 48.7 87.1)">14</text>
<text x="135.8" y="84.8">12</text>
<text x="135.8" y="86.5">13</text>
<text x="135.8" y="88.3">14</text>
<text x="163.6" y="84.8">36</text>
<text x="163.6" y="86.5">35</text>
<text x="163.6" y="88.3">34</text>
<text x="39.3" y="90.1">1</text>
<text x="39.3" y="91.9">2</text>
<text x="39.3" y="93.8">4</text>
<text x="39.3" y="95.5">5</text>
<text x="57.2" y="91.9">3</text>
<text x="57.2" y="95.5">6</text>
<text x="135.8" y="90.1">15</text>
<text x="135.8" y="91.9">16</text>
<text x="135.8" y="95.5">29</text>
<text x="163.6" y="90.1">33</text>
<text x="163.6" y="91.9">32</text>
<text x="163.6" y="93.8">31</text>
<text x="163.6" y="95.5">30</text>
<text x="185.8" y="91.6">VBAT</text>
<text x="38.4" y="97.4">10</text>
<text x="38.4" y="101">13</text>
<text x="39.3" y="99.1">9</text>
<text x="57.2" y="99.1">8</text>
<text x="38.4" y="102.8">12</text>
<text x="48.7" y="107.7" transform="rotate(-90 48.7 107.7)">7</text>
<text x="57.2" y="102.8">11</text>
<text x="147.9" y="104.1" transform="rotate(-90 147.9 104.1)">6</text>
<text x="149.6" y="104.1" transform="rotate(-90 149.6 104.1)">18</text>
<text x="151.5" y="104.1" transform="rotate(-90 151.5 104.1)">28</text>
<text x="153.2" y="104.1" transform="rotate(-90 153.2 104.1)">39</text>
<text x="178.2" y="131.6">5</text>
<text x="178.2" y="129.8">6</text>
<text x="243.5" y="131.3">VCC5</text>
<text x="113.1" y="135.2">1</text>
<text x="113.1" y="137">2</text>
<text x="178.2" y="137">2</text>
<text x="178.2" y="135.2">3</text>
<text x="178.2" y="133.4">4</text>
<text x="230.5" y="135.2">1</text>
<text x="230.5" y="137">3</text>
<text x="239.4" y="135.2">2</text>
<text x="239.4" y="137">4</text>
<text x="113.1" y="138.9">3</text>
<text x="178.2" y="138.9">1</text>
<text x="230.5" y="138.9">5</text>
<text x="239.4" y="138.9">6</text>
<text x="207.4" y="161.6">Title</text>
<text x="207.4" y="167">Size</text>
<text x="214.6" y="163.4">AVR APRS ENCODER</text>
<text x="214.6" y="167">Document Number</text>
<text x="266.9" y="167">Rev</text>
<text x="207.4" y="172.4">Date:</text>
<text x="209.2" y="168.8">B</text>
<text x="214.6" y="168.8">100</text>
<text x="216.8" y="172.4">Tuesday, April 24, 2012</text>
<text x="243.5" y="172.4">Sheet</text>
<text x="252.5" y="172.4">1</text>
<text x="257.9" y="172.4">of</text>
<text x="263.3" y="172.4">2</text>
<text x="268.7" y="168.8">1.0</text>
</g>
<g font-size="1.6" fill="#f00">
<text x="45.1" y="32.1">WR</text>
<text x="74" y="30.3">RS</text>
<text x="74" y="32.1">EN</text>
<text x="87" y="35.7">PMAN</text>
<text x="45.1" y="37.5">D0</text>
<text x="45.1" y="39.3">D2</text>
<text x="74" y="37.5">D1</text>
<text x="74" y="39.3">D3</text>
<text x="122.6" y="51.9">RS</text>
<text x="122.6" y="53.8">EN</text>
<text x="167.7" y="53.6">PMAN</text>
<text x="225.4" y="50.2">TDO</text>
<text x="225.4" y="48.3">TCK</text>
<text x="225.4" y="51.9">TMS</text>
<text x="66.8" y="57.4">SPK_IN</text>
<text x="93.8" y="57.4">AUDIO_IN</text>
<text x="122.6" y="55.5">WR</text>
<text x="122.6" y="59.2">SIRF_EN</text>
<text x="225.4" y="55.5">TDI</text>
<text x="122.6" y="62.8">MISO</text>
<text x="122.6" y="61">MOSI</text>
<text x="122.6" y="64.6">SCK</text>
<text x="170.4" y="62.8">D3</text>
<text x="207.4" y="70">RESET</text>
<text x="76.5" y="81.7">GPS_RXD</text>
<text x="114.3" y="83.5">RXD1</text>
<text x="120.9" y="80.8">SIRF_IN</text>
<text x="120.9" y="79">RXD0</text>
<text x="120.9" y="82.6">RXD1</text>
<text x="114.3" y="87.1">STAT2</text>
<text x="114.3" y="88.9">STAT1</text>
<text x="114.3" y="85.3">TXD1</text>
<text x="120.9" y="84.4">TXD1</text>
<text x="120.9" y="86.2">STAT2</text>
<text x="120.9" y="88">STAT1</text>
<text x="126.2" y="89.7">SWA</text>
<text x="170.4" y="89.8">D0</text>
<text x="19.9" y="91.6">SIRF_EN</text>
<text x="19.9" y="95.2">SIRF_IN</text>
<text x="63.1" y="91.6">S_SIRF_EN</text>
<text x="64.9" y="95.2">S_SIRF_IN</text>
<text x="74.3" y="92.5">S_SIRF_EN</text>
<text x="126.2" y="91.4">SWB</text>
<text x="170.4" y="93.4">D2</text>
<text x="170.4" y="91.6">D1</text>
<text x="8" y="99.7">S_SIRF_OUT</text>
<text x="19.9" y="98.8">S_SIRF_OUT</text>
<text x="64.9" y="98.8">SIRF_OUT</text>
<text x="74.3" y="96.1">S_SIRF_IN</text>
<text x="227.2" y="102.3">PTT</text>
<text x="261" y="106">MIC_IN</text>
<text x="156.9" y="136.7">MIC_IN</text>
<text x="221.8" y="136.7">SCK</text>
<text x="221.8" y="134.9">MISO</text>
<text x="247.1" y="136.7">MOSI</text>
<text x="156.9" y="138.5">PTT</text>
<text x="221.8" y="138.5">RESET</text>
</g>
<g font-size="1.6" fill="#004080">
<text x="139.8" y="53">PB0</text>
<text x="158.3" y="53">PC0</text>
<text x="139.8" y="54.8">PB1</text>
<text x="139.8" y="56.6">PB2</text>
<text x="139.8" y="58.5">PB3</text>
<text x="148.7" y="54.9" transform="rotate(-90 148.7 54.9)">VCC</text>
<text x="150.5" y="54.9" transform="rotate(-90 150.5 54.9)">VCC</text>
<text x="152.3" y="54.9" transform="rotate(-90 152.3 54.9)">VCC</text>
<text x="154.1" y="56" transform="rotate(-90 154.1 56)">AVCC</text>
<text x="158.3" y="54.8">PC1</text>
<text x="158.3" y="56.6">PC2</text>
<text x="158.3" y="58.5">PC3</text>
<text x="139.8" y="60.2">PB4</text>
<text x="139.8" y="62.1">MOSI/PB5</text>
<text x="139.8" y="63.8">MISO/PB6</text>
<text x="139.8" y="65.7">SCK/PB7</text>
<text x="158.3" y="60.2">PC4</text>
<text x="158.3" y="62.1">PC5</text>
<text x="158.3" y="63.8">PC6</text>
<text x="158.3" y="65.7">PC7</text>
<text x="156.1" y="71.1">RESET</text>
<text x="156.5" y="74.7">XTAL1</text>
<text x="139.8" y="80.1">PD0/RXD0</text>
<text x="139.8" y="81.9">PD1/TXD0</text>
<text x="139.8" y="83.7">PD2/RXD1</text>
<text x="156.5" y="78.3">XTAL2</text>
<text x="158.4" y="83.7">PA0</text>
<text x="139.8" y="85.5">PD3/TXD1</text>
<text x="139.8" y="87.3">PD4</text>
<text x="139.8" y="89.1">PD5</text>
<text x="158.4" y="85.5">PA1</text>
<text x="158.4" y="87.3">PA2</text>
<text x="158.4" y="89.1">PA3</text>
<text x="42.4" y="90.9">OE1</text>
<text x="42.4" y="92.7">1A</text>
<text x="42.4" y="94.5">OE2</text>
<text x="49.5" y="92.8" transform="rotate(-90 49.5 92.8)">VCC</text>
<text x="53.1" y="92.7">1Y</text>
<text x="139.8" y="90.9">PD6</text>
<text x="139.8" y="92.7">PD7</text>
<text x="158.4" y="90.9">PA4</text>
<text x="158.4" y="92.7">PA5</text>
<text x="158.4" y="94.5">PA6</text>
<text x="42.4" y="96.3">2A</text>
<text x="42.4" y="98.1">OE3</text>
<text x="42.4" y="99.9">3A</text>
<text x="42.4" y="101.7">OE4</text>
<text x="53.1" y="96.3">2Y</text>
<text x="53.1" y="99.9">3Y</text>
<text x="139.8" y="96.3">AREF</text>
<text x="148.7" y="100.1" transform="rotate(-90 148.7 100.1)">GND</text>
<text x="150.5" y="100.1" transform="rotate(-90 150.5 100.1)">GND</text>
<text x="152.3" y="100.1" transform="rotate(-90 152.3 100.1)">GND</text>
<text x="154.1" y="100.1" transform="rotate(-90 154.1 100.1)">GND</text>
<text x="158.4" y="96.3">PA7</text>
<text x="42.4" y="103.5">4A</text>
<text x="49.5" y="103.7" transform="rotate(-90 49.5 103.7)">GND</text>
<text x="53.1" y="103.5">4Y</text>
</g>
<g font-size="1.3">
<text x="28.9" y="1.4">5</text>
<text x="83" y="1.4">4</text>
<text x="137.1" y="1.4">3</text>
<text x="191.2" y="1.4">2</text>
<text x="245.3" y="1.4">1</text>
<text x=".5" y="24.3">D</text>
<text x="272.8" y="24.3">D</text>
<text x=".5" y="67.1">C</text>
<text x="272.8" y="67.1">C</text>
<text x=".5" y="110">B</text>
<text x="272.8" y="110">B</text>
<text x=".5" y="152.8">A</text>
<text x="272.8" y="152.8">A</text>
<text x="28.9" y="174.5">5</text>
<text x="83" y="174.5">4</text>
<text x="137.1" y="174.5">3</text>
<text x="191.2" y="174.5">2</text>
<text x="245.3" y="174.5">1</text>
</g>
</svg>
